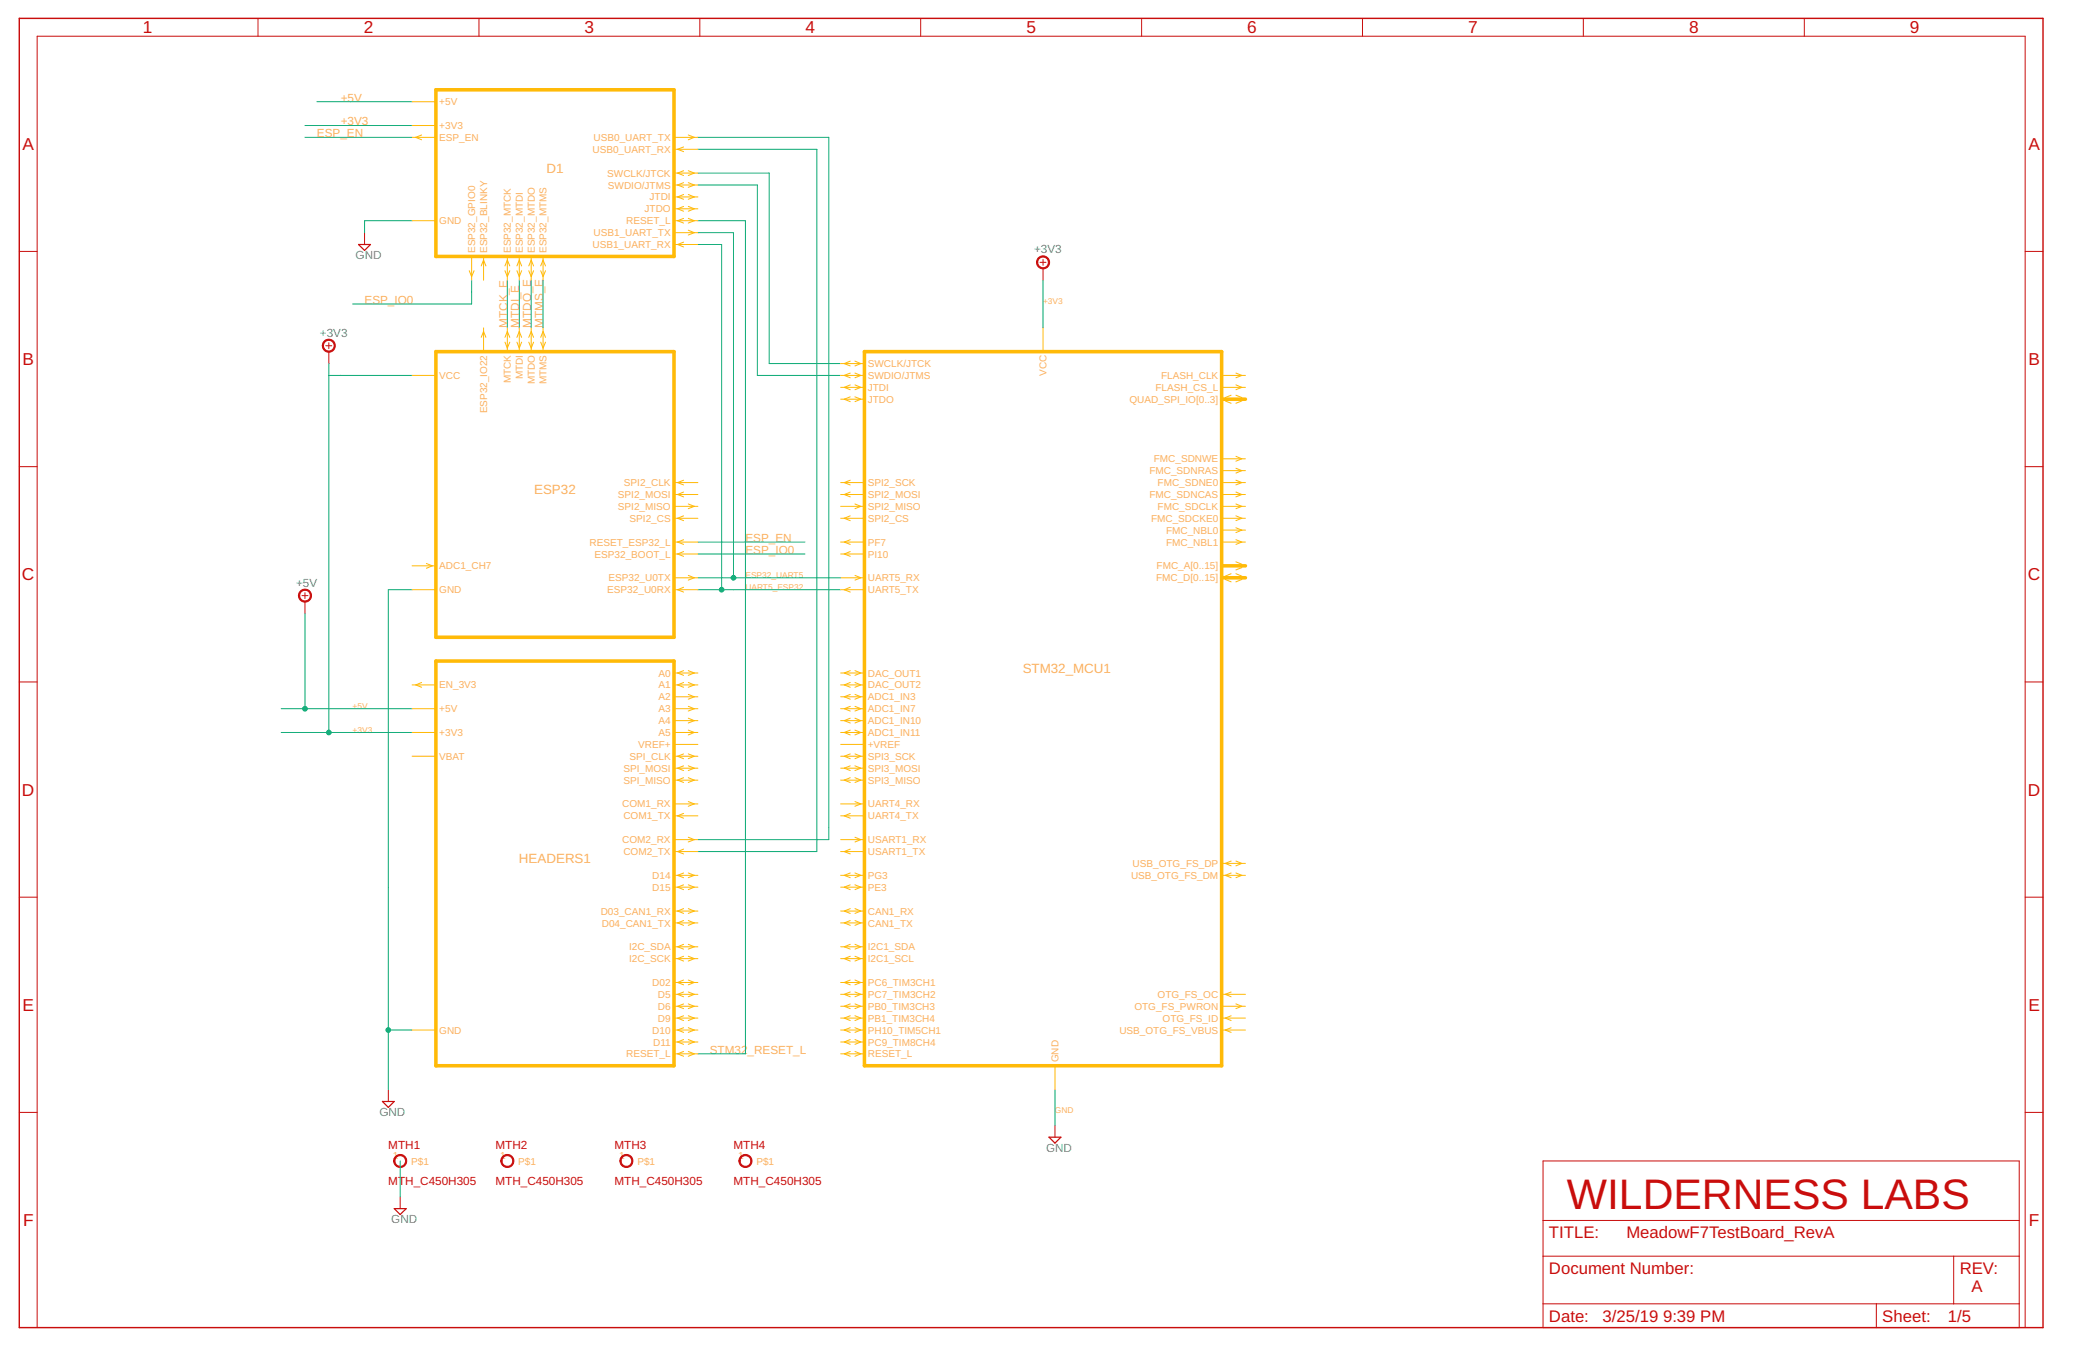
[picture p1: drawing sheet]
<svg xmlns="http://www.w3.org/2000/svg" width="432mm" height="279mm" viewBox="0 0 432 279" stroke-linecap="round" stroke-linejoin="round" font-family="sans-serif">
<path d="M4 3.8h419.7v271.6h-419.7z" fill="none" stroke="#c90d0c" stroke-width=".3"/>
<g fill="none" stroke="#c90d0c" stroke-width=".21">
<path d="M53.5 3.8v3.7M99.3 3.8v3.7M145.1 3.8v3.7M190.9 3.8v3.7M236.8 3.8v3.7M282.6 3.8v3.7M328.4 3.8v3.7M374.2 3.8v3.7M4 52.2h3.7M75.6 48.3v2.4M215.7 54.4h1.2M216.3 53.8v1.2"/>
<path d="M216.3 55.6v2.5M420 52.2h3.7M67.6 71.7h1.2M68.2 71.1v1.2M68.2 72.9v2.5M4 96.8h3.7M420 96.8h3.7M62.6 123.5h1.3M63.2 122.9v1.3M63.2 124.8v2.5M4 141.5h3.7M420 141.5h3.7"/>
<path d="M4 186.1h3.7M420 186.1h3.7M4 230.7h3.7M80.5 226v2.5M218.8 233.4v2.5M420 230.7h3.7M83 248.2v2.5M320 240.8h98.8v34.6h-98.8zM320 253.2h98.8M7.7 275.4v-267.9h412.3v267.9M320 260.6h98.8M320 270.4h98.8"/>
<path d="M389.1 270.4v5M405.2 260.6v9.8"/>
</g>
<path d="M74.4 50.7h2.4l-1.2 1.2zM79.3 228.5h2.5l-1.3 1.2zM217.6 235.9h2.4l-1.2 1.2zM81.8 250.7h2.4l-1.2 1.2z" fill="none" stroke="#c90d0c" stroke-width=".25"/>
<g fill="#c90d0c" stroke="#c90d0c" stroke-width=".21">
<path d="M62.3 122.6a1.36 1.36 0 0 1 2.1 .3 1.36 1.36 0 0 1-.8 2 1.36 1.36 0 0 1-1.7-1.4h.2a1.1 1.1 0 0 1 1.6-1 1.1 1.1 0 0 1 .3 1.9 1.1 1.1 0 0 1-1.8-.6l-.1-.3h-.2z" fill-rule="evenodd"/>
<path d="M215.3 53.5a1.36 1.36 0 0 1 2.2 .2 1.36 1.36 0 0 1-.8 2 1.36 1.36 0 0 1-1.7-1.3h.2a1.11 1.11 0 0 1 1.7-.9 1.11 1.11 0 0 1 .1 1.9 1.11 1.11 0 0 1-1.8-.7v-.3h-.2z" fill-rule="evenodd"/>
<path d="M67.2 70.8a1.35 1.35 0 0 1 2.1 .2 1.35 1.35 0 0 1-.7 2 1.35 1.35 0 0 1-1.8-1.3h.3a1.11 1.11 0 0 1 1.5-1 1.11 1.11 0 0 1 .3 1.8 1.11 1.11 0 0 1-1.8-.5v-.3h-.3z" fill-rule="evenodd"/>
<path d="M82 239.9a1.36 1.36 0 0 1 2.2 .2 1.36 1.36 0 0 1-.8 2 1.36 1.36 0 0 1-1.8-1.3h.3a1.11 1.11 0 0 1 1.6-1 1.11 1.11 0 0 1 .2 1.8 1.11 1.11 0 0 1-1.8-.5v-.3h-.3z" fill-rule="evenodd"/>
<path d="M104.2 239.9a1.36 1.36 0 0 1 2.2 .2 1.36 1.36 0 0 1-.8 2 1.36 1.36 0 0 1-1.7-1.3h.2a1.11 1.11 0 0 1 1.6-.9 1.11 1.11 0 0 1 .2 1.9 1.11 1.11 0 0 1-1.8-.7v-.3h-.2z" fill-rule="evenodd"/>
<path d="M128.9 239.9a1.35 1.35 0 0 1 2.2 .2 1.35 1.35 0 0 1-.8 2 1.35 1.35 0 0 1-1.7-1.3h.2a1.11 1.11 0 0 1 1.6-1 1.11 1.11 0 0 1 .2 1.8 1.11 1.11 0 0 1-1.8-.5v-.3h-.2z" fill-rule="evenodd"/>
<path d="M153.6 239.9a1.36 1.36 0 0 1 2.2 .2 1.36 1.36 0 0 1-.8 2 1.36 1.36 0 0 1-1.8-1.3h.3a1.11 1.11 0 0 1 1.6-.9 1.11 1.11 0 0 1 .2 1.9 1.11 1.11 0 0 1-1.8-.7v-.3h-.3z" fill-rule="evenodd"/>
</g>
<g fill="none" stroke="#0dab76" stroke-width=".21">
<path d="M63.2 26h22.3M63.2 28.5h22.3M65.7 21.1h19.8M144.7 38.4h12.4v39.5h17.2M144.7 35.9h14.8v39.5h14.8M144.7 28.5h27.2v145.7h-27.2M144.7 31h24.7v145.6h-24.7M85.5 45.8h-9.9v2.5M97.8 58.1v5h-24.7M105.2 58.1v9.9M107.7 58.1v9.9M110.2 58.1v9.9"/>
<path d="M112.6 58.1v9.9M144.7 48.3h7.4v71.5M144.7 50.7h5v71.6M144.7 45.8h9.9v172.8h-9.9M216.3 58.1v9.9M68.2 75.4v76.5M68.2 77.9h17.3M144.7 119.8h29.6M144.7 112.4h22.2M144.7 114.9h22.2M63.2 127.3v19.7M85.5 122.3h-5v103.7"/>
<path d="M144.7 122.3h29.6M58.3 151.9h27.2M58.3 147h27.2M80.5 213.7h5M218.8 226v7.4M83 240.8v7.4"/>
</g>
<g fill="#0dab76" stroke="#0dab76" stroke-width=".21">
<circle cx="152.1" cy="119.8" r=".49"/>
<circle cx="149.7" cy="122.3" r=".49"/>
<circle cx="80.5" cy="213.7" r=".49"/>
<circle cx="68.2" cy="151.9" r=".49"/>
<circle cx="63.2" cy="147" r=".49"/>
</g>
<path d="M90.4 18.6h49.4v34.6h-49.4zM90.4 72.9h49.4v59.3h-49.4zM179.3 72.9h74.1v148.2h-74.1zM253.4 82.8h4.9M253.4 117.4h4.9M253.4 119.8h4.9M90.4 137.1h49.4v84h-49.4z" fill="none" stroke="#ffba08" stroke-width=".74"/>
<g fill="none" stroke="#ffba08" stroke-width=".21">
<path d="M85.5 28.5h4.9M85.5 26h4.9M85.5 21.1h4.9M87.4 28l-1.2 .5 1.2 .5M139.8 28.5h4.9M139.8 31h4.9M139.8 35.9h4.9M139.8 38.4h4.9M141.8 30.5l-1.3 .5 1.3 .5M141.8 35.4l-1.3 .5 1.3 .5M141.8 37.9l-1.3 .5 1.3 .5M142.7 28l1.3 .5-1.3 .5"/>
<path d="M142.7 35.4l1.3 .5-1.3 .5M142.7 37.9l1.3 .5-1.3 .5M85.5 45.8h4.9M97.3 56.2l.5 1.2 .5-1.2M97.8 53.2v4.9M99.8 55.2l.5-1.3 .5 1.3M100.3 53.2v4.9M104.7 55.2l.5-1.3 .5 1.3M104.7 56.2l.5 1.2 .5-1.2M105.2 53.2v4.9M107.2 55.2l.5-1.3 .5 1.3M107.2 56.2l.5 1.2 .5-1.2"/>
<path d="M107.7 53.2v4.9M109.7 55.2l.5-1.3 .5 1.3M109.7 56.2l.5 1.2 .5-1.2M110.2 53.2v4.9M112.1 55.2l.5-1.3 .5 1.3M112.1 56.2l.5 1.2 .5-1.2M112.6 53.2v4.9M139.8 45.8h4.9M139.8 40.9h4.9M139.8 43.3h4.9M139.8 48.3h4.9M139.8 50.7h4.9"/>
<path d="M141.8 40.3l-1.3 .6 1.3 .4M141.8 42.8l-1.3 .5 1.3 .5M141.8 45.3l-1.3 .5 1.3 .5M141.8 50.2l-1.3 .5 1.3 .5M142.7 40.3l1.3 .6-1.3 .4M142.7 42.8l1.3 .5-1.3 .5M142.7 45.3l1.3 .5-1.3 .5M142.7 47.8l1.3 .5-1.3 .4M85.5 77.9h4.9M99.8 70l.5-1.3 .5 1.3M100.3 68v4.9M104.7 71l.5 1.2 .5-1.2"/>
<path d="M104.7 70l.5-1.3 .5 1.3M105.2 68v4.9M107.2 71l.5 1.2 .5-1.2M107.2 70l.5-1.3 .5 1.3M107.7 68v4.9M109.7 71l.5 1.2 .5-1.2M109.7 70l.5-1.3 .5 1.3M110.2 68v4.9M112.1 71l.5 1.2 .5-1.2M112.1 70l.5-1.3 .5 1.3M112.6 68v4.9M174.3 77.9h5"/>
<path d="M174.3 75.4h5M176.3 74.9l-1.2 .5 1.2 .5M176.3 77.4l-1.2 .5 1.2 .5M176.3 79.8l-1.2 .5 1.2 .5M177.3 74.9l1.2 .5-1.2 .5M177.3 77.4l1.2 .5-1.2 .5M177.3 79.8l1.2 .5-1.2 .5M216.3 68v4.9M253.4 77.9h4.9M256.3 77.4l1.3 .5-1.3 .5M256.3 79.8l1.3 .5-1.3 .5M141.8 99.6l-1.3 .5 1.3 .5"/>
<path d="M174.3 80.3h5M174.3 82.8h5M176.3 99.6l-1.2 .5 1.2 .5M176.3 82.3l-1.2 .5 1.2 .5M177.3 82.3l1.2 .5-1.2 .5M253.4 97.6h4.9M253.4 95.2h4.9M253.4 80.3h4.9M254.1 83.2l1.2 .5M255.3 82l-1.2 .5M256.3 99.6l1.3 .5-1.3 .5M256.3 97.1l1.3 .5-1.3 .5"/>
<path d="M256.3 94.7l1.3 .5-1.3 .5M256.3 82l1.3 .5M257.6 83.2l-1.3 .5M85.5 117.4h4.9M88.4 116.9l1.3 .5-1.3 .5M139.8 100.1h4.9M139.8 102.6h4.9M139.8 105h4.9M139.8 107.5h4.9M139.8 112.4h4.9M139.8 114.9h4.9M139.8 119.8h4.9"/>
<path d="M141.8 102.1l-1.3 .5 1.3 .5M141.8 107l-1.3 .5 1.3 .5M141.8 112l-1.3 .4 1.3 .5M141.8 114.4l-1.3 .5 1.3 .5M142.7 104.5l1.3 .5-1.3 .5M142.7 119.4l1.3 .4-1.3 .5M174.3 100.1h5M174.3 102.6h5M174.3 105h5M174.3 107.5h5M174.3 112.4h5M174.3 114.9h5"/>
<path d="M174.3 119.8h5M176.3 102.1l-1.2 .5 1.2 .5M176.3 107l-1.2 .5 1.2 .5M176.3 112l-1.2 .4 1.2 .5M176.3 114.4l-1.2 .5 1.2 .5M177.3 104.5l1.2 .5-1.2 .5M177.3 119.4l1.2 .4-1.2 .5M253.4 100.1h4.9M253.4 102.6h4.9M253.4 105h4.9M253.4 107.5h4.9M253.4 112.4h4.9"/>
<path d="M253.4 110h4.9M255.3 119l-1.2 .5M256.3 116.5l1.3 .5M256.3 119l1.3 .5M256.3 112l1.3 .4-1.3 .5M256.3 109.5l1.3 .5-1.3 .5M256.3 107l1.3 .5-1.3 .5M256.3 104.5l1.3 .5-1.3 .5M256.3 102.1l1.3 .5-1.3 .5M257.6 117.7l-1.3 .5M85.5 122.3h4.9M139.8 122.3h4.9"/>
<path d="M139.8 139.6h4.9M141.8 121.8l-1.3 .5 1.3 .5M141.8 139.1l-1.3 .5 1.3 .5M142.7 139.1l1.3 .5-1.3 .5M174.3 122.3h5M174.3 139.6h5M176.3 121.8l-1.2 .5 1.2 .5M176.3 139.1l-1.2 .5 1.2 .5M177.3 139.1l1.2 .5-1.2 .5M254.1 120.2l1.2 .5M257.6 120.2l-1.3 .5M85.5 142.1h4.9"/>
<path d="M85.5 147h4.9M85.5 151.9h4.9M85.5 156.9h4.9M87.4 141.6l-1.2 .5 1.2 .5M139.8 142.1h4.9M139.8 147h4.9M139.8 149.5h4.9M139.8 151.9h4.9M139.8 144.5h4.9M139.8 154.4h4.9M139.8 156.9h4.9M139.8 159.3h4.9"/>
<path d="M141.8 141.6l-1.3 .5 1.3 .5M141.8 156.4l-1.3 .5 1.3 .5M141.8 158.9l-1.3 .4 1.3 .5M142.7 141.6l1.3 .5-1.3 .5M142.7 144l1.3 .5-1.3 .5M142.7 146.5l1.3 .5-1.3 .5M142.7 149l1.3 .5-1.3 .5M142.7 151.4l1.3 .5-1.3 .5M142.7 156.4l1.3 .5-1.3 .5M142.7 158.9l1.3 .4-1.3 .5M174.3 142.1h5M174.3 147h5"/>
<path d="M174.3 149.5h5M174.3 151.9h5M174.3 144.5h5M174.3 154.4h5M174.3 156.9h5M174.3 159.3h5M176.3 141.6l-1.2 .5 1.2 .5M176.3 146.5l-1.2 .5 1.2 .5M176.3 149l-1.2 .5 1.2 .5M176.3 151.4l-1.2 .5 1.2 .5M176.3 144l-1.2 .5 1.2 .5M176.3 156.4l-1.2 .5 1.2 .5"/>
<path d="M176.3 158.9l-1.2 .4 1.2 .5M177.3 141.6l1.2 .5-1.2 .5M177.3 146.5l1.2 .5-1.2 .5M177.3 149l1.2 .5-1.2 .5M177.3 151.4l1.2 .5-1.2 .5M177.3 144l1.2 .5-1.2 .5M177.3 156.4l1.2 .5-1.2 .5M177.3 158.9l1.2 .4-1.2 .5M139.8 161.8h4.9M139.8 166.8h4.9M139.8 169.2h4.9M139.8 176.6h4.9"/>
<path d="M139.8 174.2h4.9M141.8 161.3l-1.3 .5 1.3 .5M141.8 168.7l-1.3 .5 1.3 .5M141.8 176.1l-1.3 .5 1.3 .5M142.7 161.3l1.3 .5-1.3 .5M142.7 166.3l1.3 .5-1.3 .4M142.7 173.7l1.3 .5-1.3 .4M174.3 161.8h5M174.3 166.8h5M174.3 169.2h5M174.3 176.6h5M174.3 174.2h5"/>
<path d="M176.3 161.3l-1.2 .5 1.2 .5M176.3 168.7l-1.2 .5 1.2 .5M176.3 176.1l-1.2 .5 1.2 .5M177.3 161.3l1.2 .5-1.2 .5M177.3 166.3l1.2 .5-1.2 .4M177.3 173.7l1.2 .5-1.2 .4M253.4 179.1h4.9M255.3 178.6l-1.2 .5 1.2 .5M256.3 178.6l1.3 .5-1.3 .5M139.8 181.6h4.9M139.8 184h4.9M139.8 189h4.9"/>
<path d="M139.8 191.4h4.9M139.8 196.4h4.9M139.8 198.8h4.9M141.8 181.1l-1.3 .5 1.3 .5M141.8 183.5l-1.3 .5 1.3 .5M141.8 188.5l-1.3 .5 1.3 .5M141.8 190.9l-1.3 .5 1.3 .5M141.8 195.9l-1.3 .5 1.3 .5M141.8 198.4l-1.3 .4 1.3 .5M142.7 181.1l1.3 .5-1.3 .5M142.7 183.5l1.3 .5-1.3 .5M142.7 188.5l1.3 .5-1.3 .5"/>
<path d="M142.7 190.9l1.3 .5-1.3 .5M142.7 195.9l1.3 .5-1.3 .5M142.7 198.4l1.3 .4-1.3 .5M174.3 181.6h5M174.3 184h5M174.3 189h5M174.3 191.4h5M174.3 196.4h5M174.3 198.8h5M176.3 181.1l-1.2 .5 1.2 .5M176.3 183.5l-1.2 .5 1.2 .5M176.3 188.5l-1.2 .5 1.2 .5"/>
<path d="M176.3 190.9l-1.2 .5 1.2 .5M176.3 195.9l-1.2 .5 1.2 .5M176.3 198.4l-1.2 .4 1.2 .5M177.3 181.1l1.2 .5-1.2 .5M177.3 183.5l1.2 .5-1.2 .5M177.3 188.5l1.2 .5-1.2 .5M177.3 190.9l1.2 .5-1.2 .5M177.3 195.9l1.2 .5-1.2 .5M177.3 198.4l1.2 .4-1.2 .5M253.4 181.6h4.9M255.3 181.1l-1.2 .5 1.2 .5M256.3 181.1l1.3 .5-1.3 .5"/>
<path d="M85.5 213.7h4.9M139.8 203.8h4.9M139.8 206.2h4.9M139.8 208.7h4.9M139.8 211.2h4.9M139.8 213.7h4.9M139.8 216.1h4.9M139.8 218.6h4.9M141.8 203.3l-1.3 .5 1.3 .5M141.8 205.8l-1.3 .4 1.3 .6M141.8 208.2l-1.3 .5 1.3 .5M141.8 210.7l-1.3 .5 1.3 .5"/>
<path d="M141.8 213.2l-1.3 .5 1.3 .4M141.8 215.6l-1.3 .5 1.3 .5M141.8 218.1l-1.3 .5 1.3 .5M142.7 203.3l1.3 .5-1.3 .5M142.7 205.8l1.3 .4-1.3 .6M142.7 208.2l1.3 .5-1.3 .5M142.7 210.7l1.3 .5-1.3 .5M142.7 213.2l1.3 .5-1.3 .4M142.7 215.6l1.3 .5-1.3 .5M142.7 218.1l1.3 .5-1.3 .5M174.3 203.8h5M174.3 206.2h5"/>
<path d="M174.3 208.7h5M174.3 211.2h5M174.3 213.7h5M174.3 216.1h5M174.3 218.6h5M176.3 203.3l-1.2 .5 1.2 .5M176.3 205.8l-1.2 .4 1.2 .6M176.3 208.2l-1.2 .5 1.2 .5M176.3 210.7l-1.2 .5 1.2 .5M176.3 213.2l-1.2 .5 1.2 .4M176.3 215.6l-1.2 .5 1.2 .5M176.3 218.1l-1.2 .5 1.2 .5"/>
<path d="M177.3 203.3l1.2 .5-1.2 .5M177.3 205.8l1.2 .4-1.2 .6M177.3 208.2l1.2 .5-1.2 .5M177.3 210.7l1.2 .5-1.2 .5M177.3 213.2l1.2 .5-1.2 .4M177.3 215.6l1.2 .5-1.2 .5M177.3 218.1l1.2 .5-1.2 .5M253.4 206.2h4.9M253.4 208.7h4.9M253.4 211.2h4.9M253.4 213.7h4.9M255.3 205.8l-1.2 .4 1.2 .6"/>
<path d="M255.3 210.7l-1.2 .5 1.2 .5M255.3 213.2l-1.2 .5 1.2 .4M256.3 208.2l1.3 .5-1.3 .5M218.8 221.1v4.9"/>
</g>
<text font-size="8.8" fill="#c90d0c" x="325" y="250.7">WILDERNESS LABS</text>
<g font-size="3.6" fill="#c90d0c">
<text x="29.6" y="6.9">1</text>
<text x="75.4" y="6.9">2</text>
<text x="121.2" y="6.9">3</text>
<text x="167" y="6.9">4</text>
<text x="212.9" y="6.9">5</text>
<text x="258.7" y="6.9">6</text>
<text x="304.5" y="6.9">7</text>
<text x="350.3" y="6.9">8</text>
<text x="396.1" y="6.9">9</text>
<text x="4.7" y="31.1">A</text>
<text x="420.7" y="31.1">A</text>
<text x="4.7" y="75.8">B</text>
<text x="420.7" y="75.8">B</text>
<text x="4.6" y="120.4">C</text>
<text x="420.6" y="120.4">C</text>
<text x="4.6" y="165">D</text>
<text x="420.6" y="165">D</text>
<text x="4.7" y="209.7">E</text>
<text x="420.7" y="209.7">E</text>
<text x="4.8" y="254.3">F</text>
<text x="420.8" y="254.3">F</text>
</g>
<g font-size="3.5" fill="#c90d0c">
<text x="321.3" y="256.9">TITLE:</text>
<text x="337.3" y="256.9">MeadowF7TestBoard_RevA</text>
<text x="321.3" y="264.3">Document Number:</text>
<text x="406.4" y="264.3">REV:</text>
<text x="408.9" y="268">A</text>
<text x="321.3" y="274.1">Date:</text>
<text x="332.4" y="274.1">3/25/19</text>
<text x="344.9" y="274.1">9:39 PM</text>
<text x="390.4" y="274.1">Sheet:</text>
<text x="404" y="274.1">1/5</text>
</g>
<g font-size="2.8" fill="#fbaf5c">
<text x="113.3" y="35.9">D1</text>
<text x="110.8" y="102.6">ESP32</text>
<text x="212.1" y="139.6">STM32_MCU1</text>
<text x="107.6" y="179.1">HEADERS1</text>
</g>
<g font-size="2.4" fill="#fbaf5c">
<text x="70.7" y="21.1">+5V</text>
<text x="65.7" y="28.5">ESP_EN</text>
<text x="70.7" y="26">+3V3</text>
<text x="75.6" y="63.1">ESP_IO0</text>
<text x="105.2" y="68" transform="rotate(-90 105.2 68)">MTCK_E</text>
<text x="107.7" y="68" transform="rotate(-90 107.7 68)">MTDI_E</text>
<text x="110.2" y="68" transform="rotate(-90 110.2 68)">MTDO_E</text>
<text x="112.6" y="68" transform="rotate(-90 112.6 68)">MTMS_E</text>
<text x="154.6" y="112.4">ESP_EN</text>
<text x="154.6" y="114.9">ESP_IO0</text>
<text x="147.2" y="218.6">STM32_RESET_L</text>
</g>
<g font-size="2.4" fill="#808080">
<text x="73.7" y="53.8">GND</text>
<text x="214.5" y="52.6">+3V3</text>
<text x="66.3" y="69.9">+3V3</text>
<text x="61.4" y="121.7">+5V</text>
<text x="78.7" y="231.6">GND</text>
<text x="216.9" y="239">GND</text>
<text x="81.2" y="253.8">GND</text>
</g>
<g font-size="2.4" fill="#c90d0c">
<text x="80.5" y="238.3">MTH1</text>
<text x="102.8" y="238.3">MTH2</text>
<text x="127.4" y="238.3">MTH3</text>
<text x="152.1" y="238.3">MTH4</text>
<text x="80.5" y="245.8">MTH_C450H305</text>
<text x="102.8" y="245.8">MTH_C450H305</text>
<text x="127.4" y="245.8">MTH_C450H305</text>
<text x="152.1" y="245.8">MTH_C450H305</text>
</g>
<g font-size="2.1" fill="#fbaf5c">
<text x="91.1" y="21.8">+5V</text>
<text x="91.1" y="26.8">+3V3</text>
<text x="91.1" y="29.2">ESP_EN</text>
<text x="123.1" y="29.2">USB0_UART_TX</text>
<text x="122.9" y="31.7">USB0_UART_RX</text>
<text x="126" y="36.6">SWCLK/JTCK</text>
<text x="126.1" y="39.1">SWDIO/JTMS</text>
<text x="134.7" y="41.6">JTDI</text>
<text x="91.1" y="46.5">GND</text>
<text x="129.9" y="46.5">RESET_L</text>
<text x="133.7" y="44.1">JTDO</text>
<text x="98.6" y="52.5" transform="rotate(-90 98.6 52.5)">ESP32_GPIO0</text>
<text x="101" y="52.5" transform="rotate(-90 101 52.5)">ESP32_BLINKY</text>
<text x="106" y="52.5" transform="rotate(-90 106 52.5)">ESP32_MTCK</text>
<text x="108.4" y="52.5" transform="rotate(-90 108.4 52.5)">ESP32_MTDI</text>
<text x="110.9" y="52.5" transform="rotate(-90 110.9 52.5)">ESP32_MTDO</text>
<text x="113.4" y="52.5" transform="rotate(-90 113.4 52.5)">ESP32_MTMS</text>
<text x="122.9" y="51.5">USB1_UART_RX</text>
<text x="123.1" y="49">USB1_UART_TX</text>
<text x="180" y="76.1">SWCLK/JTCK</text>
<text x="91.1" y="78.6">VCC</text>
<text x="106" y="79.5" transform="rotate(-90 106 79.5)">MTCK</text>
<text x="108.4" y="78.7" transform="rotate(-90 108.4 78.7)">MTDI</text>
<text x="110.9" y="79.7" transform="rotate(-90 110.9 79.7)">MTDO</text>
<text x="113.4" y="79.7" transform="rotate(-90 113.4 79.7)">MTMS</text>
<text x="180" y="78.6">SWDIO/JTMS</text>
<text x="180" y="81.1">JTDI</text>
<text x="180" y="83.6">JTDO</text>
<text x="217.1" y="78" transform="rotate(-90 217.1 78)">VCC</text>
<text x="234.2" y="83.6">QUAD_SPI_IO[0..3]</text>
<text x="239.6" y="81.1">FLASH_CS_L</text>
<text x="240.8" y="78.6">FLASH_CLK</text>
<text x="101" y="85.7" transform="rotate(-90 101 85.7)">ESP32_IO22</text>
<text x="239.3" y="95.9">FMC_SDNWE</text>
<text x="129.4" y="100.8">SPI2_CLK</text>
<text x="180" y="100.8">SPI2_SCK</text>
<text x="238.4" y="98.4">FMC_SDNRAS</text>
<text x="240.1" y="100.8">FMC_SDNE0</text>
<text x="128.2" y="103.3">SPI2_MOSI</text>
<text x="128.2" y="105.8">SPI2_MISO</text>
<text x="180" y="103.3">SPI2_MOSI</text>
<text x="180" y="105.8">SPI2_MISO</text>
<text x="238.4" y="103.3">FMC_SDNCAS</text>
<text x="240.1" y="105.8">FMC_SDCLK</text>
<text x="122.3" y="113.2">RESET_ESP32_L</text>
<text x="130.6" y="108.2">SPI2_CS</text>
<text x="180" y="108.2">SPI2_CS</text>
<text x="180" y="113.2">PF7</text>
<text x="238.7" y="108.2">FMC_SDCKE0</text>
<text x="241.8" y="113.2">FMC_NBL1</text>
<text x="241.8" y="110.7">FMC_NBL0</text>
<text x="91.1" y="118.1">ADC1_CH7</text>
<text x="123.3" y="115.6">ESP32_BOOT_L</text>
<text x="180" y="115.6">PI10</text>
<text x="239.9" y="118.1">FMC_A[0..15]</text>
<text x="91.1" y="123.1">GND</text>
<text x="126" y="123.1">ESP32_U0RX</text>
<text x="126.2" y="120.6">ESP32_U0TX</text>
<text x="180" y="120.6">UART5_RX</text>
<text x="180" y="123.1">UART5_TX</text>
<text x="239.8" y="120.6">FMC_D[0..15]</text>
<text x="91.1" y="142.8">EN_3V3</text>
<text x="136.6" y="140.3">A0</text>
<text x="136.6" y="142.8">A1</text>
<text x="180" y="140.3">DAC_OUT1</text>
<text x="180" y="142.8">DAC_OUT2</text>
<text x="91.1" y="147.7">+5V</text>
<text x="136.6" y="145.3">A2</text>
<text x="136.6" y="147.7">A3</text>
<text x="180" y="147.7">ADC1_IN7</text>
<text x="180" y="145.3">ADC1_IN3</text>
<text x="91.1" y="152.7">+3V3</text>
<text x="132.3" y="155.1">VREF+</text>
<text x="136.6" y="150.2">A4</text>
<text x="136.6" y="152.7">A5</text>
<text x="180" y="150.2">ADC1_IN10</text>
<text x="180" y="152.7">ADC1_IN11</text>
<text x="180" y="155.1">+VREF</text>
<text x="91.1" y="157.6">VBAT</text>
<text x="129.3" y="160.1">SPI_MOSI</text>
<text x="130.6" y="157.6">SPI_CLK</text>
<text x="180" y="157.6">SPI3_SCK</text>
<text x="180" y="160.1">SPI3_MOSI</text>
<text x="129.1" y="167.5">COM1_RX</text>
<text x="129.3" y="162.6">SPI_MISO</text>
<text x="180" y="162.6">SPI3_MISO</text>
<text x="180" y="167.5">UART4_RX</text>
<text x="129.3" y="170">COM1_TX</text>
<text x="180" y="170">UART4_TX</text>
<text x="129.1" y="174.9">COM2_RX</text>
<text x="129.3" y="177.4">COM2_TX</text>
<text x="180" y="177.4">USART1_TX</text>
<text x="180" y="174.9">USART1_RX</text>
<text x="234.9" y="179.8">USB_OTG_FS_DP</text>
<text x="135.3" y="182.3">D14</text>
<text x="135.3" y="184.8">D15</text>
<text x="180" y="182.3">PG3</text>
<text x="180" y="184.8">PE3</text>
<text x="234.6" y="182.3">USB_OTG_FS_DM</text>
<text x="124.6" y="189.7">D03_CAN1_RX</text>
<text x="180" y="189.7">CAN1_RX</text>
<text x="124.8" y="192.2">D04_CAN1_TX</text>
<text x="130.5" y="197.1">I2C_SDA</text>
<text x="180" y="192.2">CAN1_TX</text>
<text x="180" y="197.1">I2C1_SDA</text>
<text x="130.5" y="199.6">I2C_SCK</text>
<text x="180" y="199.6">I2C1_SCL</text>
<text x="135.3" y="204.5">D02</text>
<text x="136.5" y="207">D5</text>
<text x="136.5" y="209.5">D6</text>
<text x="180" y="204.5">PC6_TIM3CH1</text>
<text x="180" y="207">PC7_TIM3CH2</text>
<text x="180" y="209.5">PB0_TIM3CH3</text>
<text x="235.3" y="209.5">OTG_FS_PWRON</text>
<text x="240.1" y="207">OTG_FS_OC</text>
<text x="91.1" y="214.4">GND</text>
<text x="135.3" y="214.4">D10</text>
<text x="136.5" y="211.9">D9</text>
<text x="180" y="211.9">PB1_TIM3CH4</text>
<text x="180" y="214.4">PH10_TIM5CH1</text>
<text x="232.2" y="214.4">USB_OTG_FS_VBUS</text>
<text x="241.1" y="211.9">OTG_FS_ID</text>
<text x="129.9" y="219.3">RESET_L</text>
<text x="135.5" y="216.9">D11</text>
<text x="180" y="216.9">PC9_TIM8CH4</text>
<text x="180" y="219.3">RESET_L</text>
<text x="219.5" y="220.4" transform="rotate(-90 219.5 220.4)">GND</text>
<text x="81.5" y="240.5">1</text>
<text x="85.3" y="241.6">P$1</text>
<text x="103.7" y="240.5">1</text>
<text x="107.5" y="241.6">P$1</text>
<text x="128.4" y="240.5">1</text>
<text x="132.2" y="241.6">P$1</text>
<text x="153.1" y="240.5">1</text>
<text x="156.9" y="241.6">P$1</text>
</g>
<g font-size="1.7" fill="#fbaf5c">
<text x="216.3" y="63.1">+3V3</text>
<text x="154.6" y="119.8">ESP32_UART5</text>
<text x="154.6" y="122.3">UART5_ESP32</text>
<text x="73.1" y="147">+5V</text>
<text x="73.1" y="151.9">+3V3</text>
<text x="218.8" y="230.9">GND</text>
</g>
</svg>
